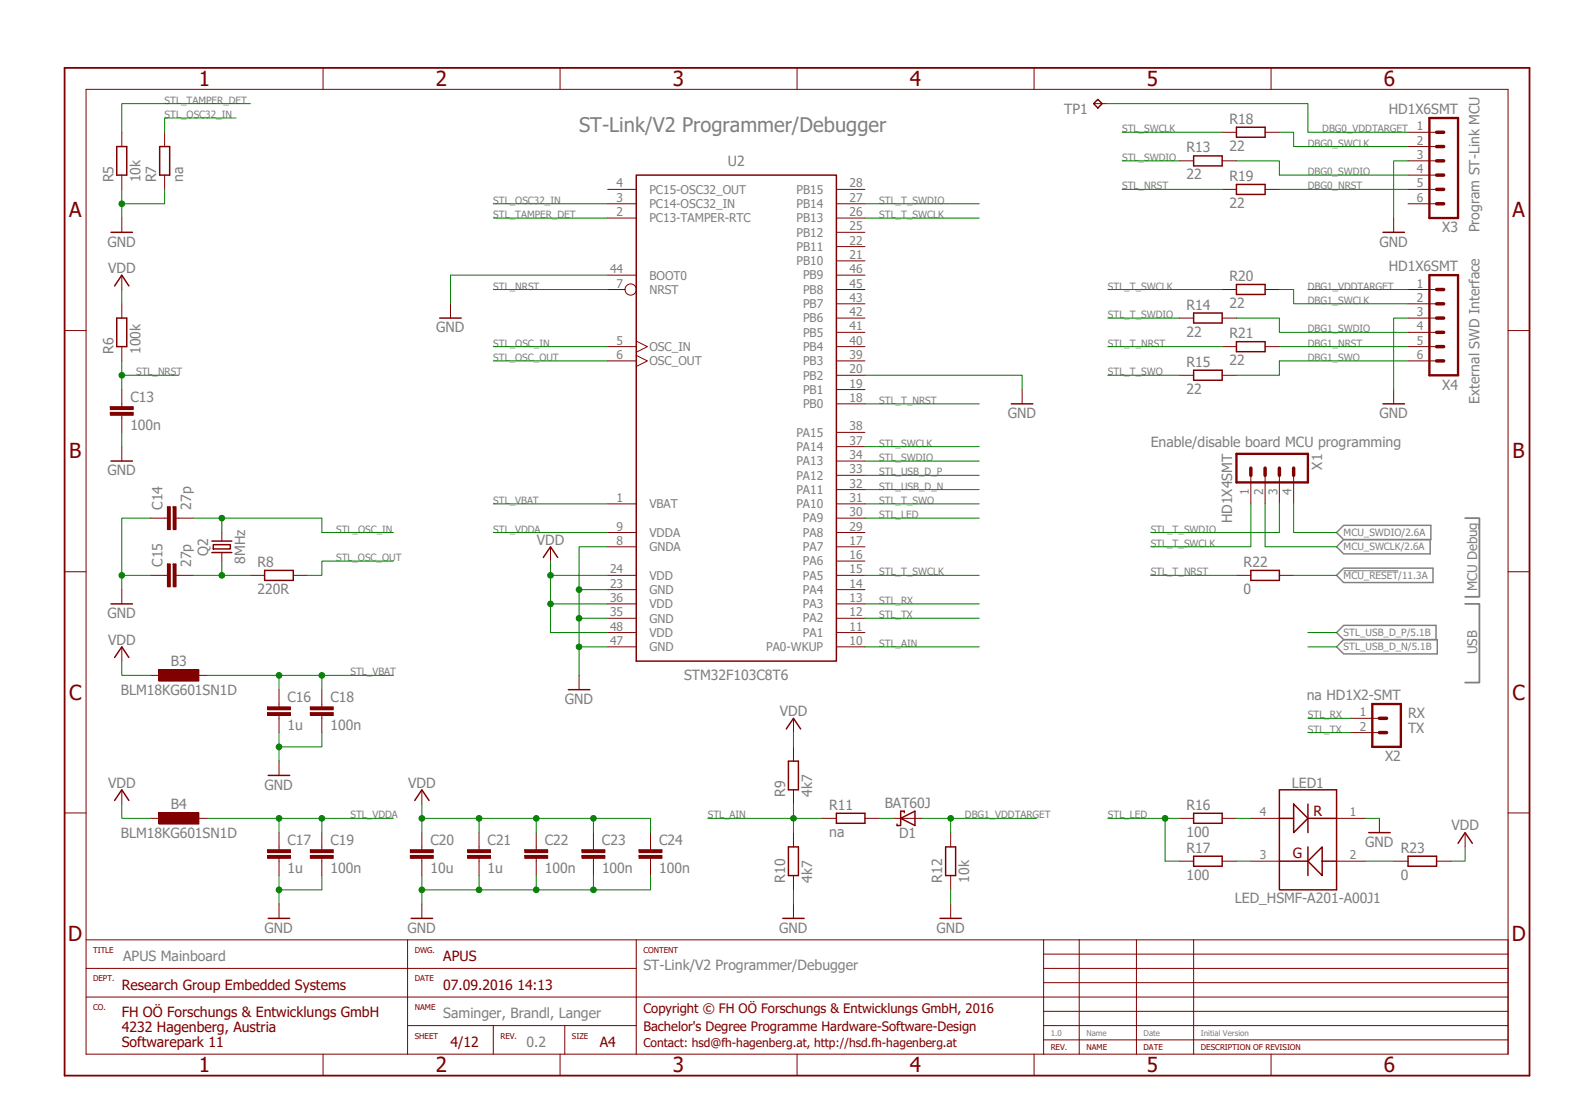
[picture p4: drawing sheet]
<svg xmlns="http://www.w3.org/2000/svg" width="297mm" height="210mm" viewBox="0 0 297 210" stroke-linecap="round" stroke-linejoin="round" font-family="sans-serif">
<path d="M11.6 12.5l276.8 190.6M288.4 12.5l-276.8 190.6" fill="none" stroke="#fff" stroke-width=".19"/>
<path d="M276 97.6h2.7v14.8h-2.7M276 113.7h2.7v14.8h-2.7" fill="none" stroke="#808080" stroke-width=".34"/>
<path d="M253.1 98.9h16.4v2.7h-16.4l-1.3-1.3zM253.1 101.6h16.3v2.7h-16.3l-1.3-1.3zM253.1 107h16.8v2.7h-16.8l-1.3-1.3zM253.1 117.8h17.4v2.7h-17.4l-1.3-1.4zM253.1 120.5h17.6v2.6h-17.6l-1.3-1.3z" fill="none" stroke="#808080" stroke-width=".28"/>
<path d="M253.1 107.5h10.3" fill="none" stroke="#808080" stroke-width=".19"/>
<path d="M20.9 113.7h4.1M49.8 107.4h5.4v1.9h-5.4z" fill="none" stroke="#800000" stroke-width=".28"/>
<path d="M22.9 111v2.7M47.2 108.4h2.6M55.2 108.4h2.7M52.6 159.5v.5M52.6 161.6v.6" fill="none" stroke="#800000" stroke-width=".19"/>
<path d="M50.4 161.1h4.3v.5h-4.3z" fill="#800000"/>
<path d="M50.4 161.1h4.3v.5h-4.3zM50.4 161.1h.1" fill="none" stroke="#800000" stroke-width=".19"/>
<path d="M50.4 160h4.3v.6h-4.3z" fill="#800000"/>
<path d="M52.6 156.8v2.7M60.6 159.5v.5M50.4 160h4.3v.6h-4.3zM50.4 160h.1M52.6 162.2v2.7M60.6 161.6v.6" fill="none" stroke="#800000" stroke-width=".19"/>
<path d="M58.5 161.1h4.3v.5h-4.3z" fill="#800000"/>
<path d="M58.5 161.1h4.3v.5h-4.3zM58.5 161.1h.1" fill="none" stroke="#800000" stroke-width=".19"/>
<path d="M58.5 160h4.3v.6h-4.3z" fill="#800000"/>
<path d="M52.6 132.6v.5M52.6 134.7v.6M60.6 156.8v2.7M52.6 170.3v2.7M58.5 160h4.3v.6h-4.3zM58.5 160h.1M60.6 162.2v2.7" fill="none" stroke="#800000" stroke-width=".19"/>
<path d="M50.5 173h4.1" fill="none" stroke="#800000" stroke-width=".28"/>
<path d="M50.4 134.2h4.3v.5h-4.3z" fill="#800000"/>
<path d="M50.4 134.2h4.3v.5h-4.3zM50.4 134.2h.1" fill="none" stroke="#800000" stroke-width=".19"/>
<path d="M50.4 133.1h4.3v.6h-4.3z" fill="#800000"/>
<path d="M50.4 133.1h4.3v.6h-4.3zM50.4 133.1h.1M52.6 129.9v2.7M52.6 135.3v2.7M60.6 132.6v.5M60.6 134.7v.6" fill="none" stroke="#800000" stroke-width=".19"/>
<path d="M58.5 134.2h4.3v.5h-4.3z" fill="#800000"/>
<path d="M58.5 134.2h4.3v.5h-4.3zM58.5 134.2h.1" fill="none" stroke="#800000" stroke-width=".19"/>
<path d="M58.5 133.1h4.3v.6h-4.3z" fill="#800000"/>
<path d="M22.9 121.8v2.7M58.5 133.1h4.3v.6h-4.3zM58.5 133.1h.1M60.6 129.9v2.7M60.6 135.3v2.7M22.9 148.7v2.7M52.6 143.3v2.7M79.5 148.7v2.7M79.5 159.5v.5M79.5 161.6v.6M79.5 170.3v2.7" fill="none" stroke="#800000" stroke-width=".19"/>
<path d="M21.6 123.8l1.3-2 1.4 2M21.6 150.7l1.3-2 1.4 2M50.5 146h4.1M78.1 150.7l1.4-2 1.3 2M77.4 173h4.1" fill="none" stroke="#800000" stroke-width=".28"/>
<path d="M77.3 161.1h4.3v.5h-4.3z" fill="#800000"/>
<path d="M77.3 161.1h4.3v.5h-4.3zM77.3 161.1h.1" fill="none" stroke="#800000" stroke-width=".19"/>
<path d="M77.3 160h4.3v.6h-4.3z" fill="#800000"/>
<path d="M79.5 156.8v2.7M90.2 159.5v.5M77.3 160h4.3v.6h-4.3zM77.3 160h.1M79.5 162.2v2.7M90.2 161.6v.6" fill="none" stroke="#800000" stroke-width=".19"/>
<path d="M88.1 161.1h4.3v.5h-4.3z" fill="#800000"/>
<path d="M88.1 161.1h4.3v.5h-4.3zM88.1 161.1h.1" fill="none" stroke="#800000" stroke-width=".19"/>
<path d="M88.1 160h4.3v.6h-4.3z" fill="#800000"/>
<path d="M90.2 156.8v2.7M101 159.5v.5M88.1 160h4.3v.6h-4.3zM88.1 160h.1M90.2 162.2v2.7M101 161.6v.6" fill="none" stroke="#800000" stroke-width=".19"/>
<path d="M98.8 161.1h4.4v.5h-4.4z" fill="#800000"/>
<path d="M98.8 161.1h4.4v.5h-4.4zM98.8 161.1h.1" fill="none" stroke="#800000" stroke-width=".19"/>
<path d="M98.8 160h4.4v.6h-4.4z" fill="#800000"/>
<path d="M101 156.8v2.7M111.8 159.5v.5M98.8 160h4.4v.6h-4.4zM98.8 160h.1M101 162.2v2.7M111.8 161.6v.6" fill="none" stroke="#800000" stroke-width=".19"/>
<path d="M109.6 161.1h4.3v.5h-4.3z" fill="#800000"/>
<path d="M109.6 161.1h4.3v.5h-4.3zM109.6 161.1h.1" fill="none" stroke="#800000" stroke-width=".19"/>
<path d="M109.6 160h4.3v.6h-4.3z" fill="#800000"/>
<path d="M111.8 156.8v2.7M122.5 159.5v.5M109.6 160h4.3v.6h-4.3zM109.6 160h.1M111.8 162.2v2.7M122.5 161.6v.6" fill="none" stroke="#800000" stroke-width=".19"/>
<path d="M120.4 161.1h4.3v.5h-4.3z" fill="#800000"/>
<path d="M120.4 161.1h4.3v.5h-4.3zM120.4 161.1h.1" fill="none" stroke="#800000" stroke-width=".19"/>
<path d="M120.4 160h4.3v.6h-4.3z" fill="#800000"/>
<g fill="none" stroke="#800000" stroke-width=".19">
<path d="M22.9 24.9v2.7M22.9 33v2.7M31 24.9v2.7M31 33v2.7M22.9 41.1v2.7M22.9 51.8v2.7M22.9 57.2v2.7M22.9 65.3v2.7M22.9 84.1v2.7M31 108.4h.6M33.2 108.4h.5M103.7 103v2.7"/>
<path d="M109.1 127.2v2.7M122.5 156.8v2.7M120.4 160h4.3v.6h-4.3zM120.4 160h.1M122.5 162.2v2.7"/>
</g>
<path d="M22 27.6h1.9v5.4h-1.9zM30.1 27.6h1.9v5.4h-1.9zM20.9 43.8h4.1M21.6 53.8l1.3-2 1.4 2M22 59.9h1.9v5.4h-1.9zM20.9 86.8h4.1M102.3 105l1.4-2 1.3 2M107.1 129.9h4" fill="none" stroke="#800000" stroke-width=".28"/>
<path d="M32.6 106.2h.6v4.3h-.6z" fill="#800000"/>
<path d="M32.6 106.2h.6v4.3h-.6zM32.6 106.2h.1" fill="none" stroke="#800000" stroke-width=".19"/>
<path d="M31.5 106.2h.6v4.3h-.6z" fill="#800000"/>
<path d="M31 97.6h.6M33.2 97.6h.5M28.3 108.4h2.7M31.5 106.2h.6v4.3h-.6zM31.5 106.2h.1M33.7 108.4h2.7" fill="none" stroke="#800000" stroke-width=".19"/>
<path d="M32.6 95.4h.6v4.3h-.6z" fill="#800000"/>
<path d="M32.6 95.4h.6v4.3h-.6zM32.6 95.4h.1" fill="none" stroke="#800000" stroke-width=".19"/>
<path d="M31.5 95.4h.6v4.3h-.6z" fill="#800000"/>
<path d="M22.9 76.1v.5M22.9 78.2v.5M28.3 97.6h2.7M31.5 95.4h.6v4.3h-.6zM31.5 95.4h.1M33.7 97.6h2.7" fill="none" stroke="#800000" stroke-width=".19"/>
<path d="M20.8 77.7h4.3v.5h-4.3z" fill="#800000"/>
<path d="M20.8 77.7h4.3v.5h-4.3zM20.8 77.7h.1" fill="none" stroke="#800000" stroke-width=".19"/>
<path d="M20.8 76.6h4.3v.5h-4.3z" fill="#800000"/>
<g fill="none" stroke="#800000" stroke-width=".19">
<path d="M206 19.5h2.7M222.1 30.3h2.7M230.2 30.3h2.7M230.2 24.9h2.7M230.2 35.7h2.7M238.3 24.9h2.7M238.3 35.7h2.7M265.2 24.9h5.4M265.2 27.6h5.4M265.2 30.3h5.4M265.2 33h5.4M265.2 35.7h5.4"/>
<path d="M265.2 38.4h5.4M222.1 59.9h2.7M230.2 59.9h2.7M230.2 54.5h2.7M238.3 54.5h2.7M262.5 41.1v2.7M265.2 54.5h5.4M265.2 57.2h5.4M265.2 59.9h5.4M20.8 76.6h4.3v.5h-4.3zM20.8 76.6h.1M22.9 73.4v2.7"/>
<path d="M22.9 78.7v2.7M222.1 70.7h2.7M230.2 70.7h2.7M230.2 65.3h2.7M238.3 65.3h2.7M262.5 73.4v2.7M265.2 62.6h5.4M265.2 65.3h5.4M265.2 68h5.4M235.6 89.5v5.4M238.3 89.5v5.4M241 89.5v5.4"/>
<path d="M243.7 89.5v5.4M41.8 100.3v1.6M41.8 104.1v1.6M232.9 108.4h2.7M241 108.4h2.7M149.5 135.3v2.7M254.4 135.3h5.4M254.4 138h5.4M149.5 140.7v2.6M149.5 148.7v2.7M149.5 156.8v2.7M154.8 154.1h2.7"/>
<path d="M162.9 154.1h2.7M168.3 154.1h5.4M179.1 156.8v2.7M222.1 154.1h2.7M230.2 154.1h2.7M259.8 154.1v2.7M276 156.8v2.7M149.5 164.9v2.7M149.5 170.3v2.7M179.1 164.9v2.7M179.1 170.3v2.7M222.1 162.2h2.7"/>
<path d="M230.2 162.2h2.7M262.5 162.2h2.7M270.6 162.2h2.7"/>
</g>
<g fill="none" stroke="#800000" stroke-width=".28">
<path d="M206 19.5l.8-.8 .8 .8-.8 .8zM224.8 29.4h5.4v1.8h-5.4zM232.9 24h5.4v1.8h-5.4zM232.9 34.7h5.4v1.9h-5.4zM224.8 58.9h5.4v1.9h-5.4zM232.9 53.6h5.4v1.9h-5.4zM260.5 43.8h4M224.8 69.7h5.4v1.9h-5.4zM232.9 64.3h5.4v1.9h-5.4zM260.5 76.1h4M39.9 101.9h3.8M39.9 104.1h3.8"/>
<path d="M40.2 102.6h3.2v.8h-3.2zM235.6 107.4h5.4v1.9h-5.4zM148.1 137.3l1.4-2 1.3 2M148.5 143.3h1.9v5.4h-1.9zM148.5 159.5h1.9v5.4h-1.9zM157.5 153.2h5.4v1.8h-5.4zM169.6 154.1l2.7-1.3v2.7zM170.3 153v-.2h-.7v2.7h-.6v-.3M178.1 159.5h1.9v5.4h-1.9zM224.8 153.2h5.4v1.8h-5.4zM257.8 156.8h4M274.6 158.8l1.4-2 1.3 2"/>
<path d="M147.4 173h4.1M177.1 173h4M224.8 161.2h5.4v1.9h-5.4zM265.2 161.2h5.4v1.9h-5.4z"/>
</g>
<path d="M269.2 22.2h5.4v18.9h-5.4zM269.2 51.8h5.4v18.9h-5.4zM232.9 85.5h13.5v5.3h-13.5zM258.5 132.6h5.4v8.1h-5.4z" fill="none" stroke="#800000" stroke-width=".44"/>
<g fill="none" stroke="#800000" stroke-width=".66">
<path d="M270.6 30.3h1.3M270.6 27.6h1.3M270.6 24.9h1.3M270.6 33h1.3M270.6 35.7h1.3M270.6 38.4h1.3M270.6 59.9h1.3M270.6 57.2h1.3M270.6 54.5h1.3M270.6 62.6h1.3M270.6 65.3h1.3M270.6 68h1.3"/>
<path d="M235.6 88.2v1.3M238.3 88.2v1.3M241 88.2v1.3M243.7 88.2v1.3M259.8 138h1.4M259.8 135.3h1.4"/>
</g>
<path d="M29.9 126.1h7.6v2.2h-7.6z" fill="#800000"/>
<path d="M28.3 127.2h2.7M29.9 126.1h7.6v2.2h-7.6zM29.9 126.1h.1M36.4 127.2h2.7" fill="none" stroke="#800000" stroke-width=".19"/>
<path d="M29.9 153h7.6v2.2h-7.6z" fill="#800000"/>
<g fill="none" stroke="#800000" stroke-width=".19">
<path d="M16.2 16.8h267.9v181.7h-267.9zM60.9 12.8v4M105.5 12.8v4M150.1 12.8v4M194.8 12.8v4M239.4 12.8v4M114.5 38.4h5.3M114.5 35.7h5.3M157.5 38.4h5.4M157.5 35.7h5.4M84.9 57.2v2.7M114.5 51.8h5.3"/>
<path d="M114.5 54.5h3.2M114.5 41.1h5.3M157.5 51.8h5.4M157.5 54.5h5.4M157.5 59.9h5.4M157.5 57.2h5.4M157.5 49.1h5.4M157.5 46.4h5.4M157.5 43.8h5.4M157.5 41.1h5.4M12.2 62.3h4M114.5 65.3h5.3"/>
<path d="M114.5 68h5.3M119.8 64.2l2.1 1.1-2.1 1M119.8 66.9l2.1 1.1-2.1 1M157.5 76.1h5.4M157.5 65.3h5.4M157.5 68h5.4M157.5 73.4h5.4M157.5 70.7h5.4M157.5 62.6h5.4M192.5 73.4v2.7M284.1 62.3h4M114.5 94.9h5.3"/>
<path d="M157.5 97.6h5.4M157.5 94.9h5.4M157.5 86.8h5.4M157.5 84.1h5.4M157.5 81.4h5.4M157.5 92.2h5.4M157.5 89.5h5.4M12.2 107.7h4M114.5 119.1h5.3M114.5 116.4h5.3M114.5 113.7h5.3M114.5 111h5.3"/>
<path d="M114.5 108.4h5.3M114.5 103h5.3M114.5 100.3h5.3M157.5 119.1h5.4M157.5 116.4h5.4M157.5 113.7h5.4M157.5 111h5.4M157.5 108.4h5.4M157.5 105.7h5.4M157.5 103h5.4M157.5 100.3h5.4M284.1 107.7h4"/>
<path d="M114.5 121.8h5.3M157.5 121.8h5.4M12.2 153.1h4M28.3 154.1h2.7M29.9 153h7.6v2.2h-7.6zM29.9 153h.1M36.4 154.1h2.7M235.6 154.1h5.4M251.8 154.1h5.3M284.1 153.1h4M16.2 177h180.4M76.8 177v21.5"/>
<path d="M119.8 177v21.5M196.6 179.7h87.5M203.3 177h80.8v21.5M203.3 177v21.5M203.3 177h-6.7v21.5M214.1 177v21.5M224.8 177v21.5M235.6 162.2h5.4M251.8 162.2h5.3M16.2 182.4h103.6M16.2 187.8h267.9M60.9 198.5v4.1"/>
<path d="M76.8 193.1h16.1M92.9 193.1h26.9M92.9 193.1v5.4M105.5 198.5v4.1M106.4 193.1v5.4M150.1 198.5v4.1M194.8 198.5v4.1M196.6 182.4h87.5M196.6 193.1h87.5M196.6 195.8h87.5M196.6 190.5h87.5M196.6 185.1h87.5"/>
<path d="M239.4 198.5v4.1"/>
<circle cx="118.8" cy="54.5" r="1.06"/>
</g>
<path d="M119.8 33h37.7v91.5h-37.7zM82.8 59.9h4.1M190.5 76.1h4M241 148.7h10.8v18.9h-10.8zM241 154.1h2.7M243.7 151.4l2.7 2.7-2.7 2.7zM246.4 151.4v5.4M246.4 159.5v5.4M246.4 154.1h5.4M241 162.2h5.4M246.4 162.2l2.6-2.7v5.4zM249 162.2h2.8" fill="none" stroke="#800000" stroke-width=".28"/>
<path d="M12.2 12.8h275.9v189.8h-275.9z" fill="none" stroke="#800000" stroke-width=".34"/>
<path d="M28.3 97.6h-5.4v10.8h5.4M22.9 108.4v2.6" fill="none" stroke="#008000" stroke-width=".19"/>
<circle cx="22.9" cy="108.4" r=".53" fill="#008000"/>
<g fill="none" stroke="#008000" stroke-width=".19">
<path d="M52.6 164.9v5.4M60.6 164.9v2.7h-8"/>
<circle cx="22.9" cy="108.4" r=".53"/>
</g>
<circle cx="52.6" cy="167.6" r=".53" fill="#008000"/>
<g fill="none" stroke="#008000" stroke-width=".19">
<path d="M52.6 138v2.7h8v-2.7M52.6 140.7v2.6"/>
<circle cx="52.6" cy="167.6" r=".53"/>
</g>
<circle cx="52.6" cy="140.7" r=".53" fill="#008000"/>
<g fill="none" stroke="#008000" stroke-width=".19">
<path d="M79.5 164.9v5.4M90.2 164.9v2.7h-10.7M101 164.9v2.7h-10.8M111.8 164.9v2.7h-10.8M122.5 164.9v2.7h-10.7"/>
<circle cx="52.6" cy="140.7" r=".53"/>
</g>
<circle cx="79.5" cy="167.6" r=".53" fill="#008000"/>
<circle cx="79.5" cy="167.6" r=".53" fill="none" stroke="#008000" stroke-width=".19"/>
<circle cx="90.2" cy="167.6" r=".53" fill="#008000"/>
<circle cx="90.2" cy="167.6" r=".53" fill="none" stroke="#008000" stroke-width=".19"/>
<circle cx="101" cy="167.6" r=".53" fill="#008000"/>
<circle cx="101" cy="167.6" r=".53" fill="none" stroke="#008000" stroke-width=".19"/>
<circle cx="111.8" cy="167.6" r=".53" fill="#008000"/>
<g fill="none" stroke="#008000" stroke-width=".19">
<path d="M114.5 116.4h-5.4v5.4M114.5 111h-5.4v5.4M114.5 103h-5.4v8M114.5 121.8h-5.4v5.4"/>
<circle cx="111.8" cy="167.6" r=".53"/>
</g>
<circle cx="109.1" cy="111" r=".53" fill="#008000"/>
<circle cx="109.1" cy="111" r=".53" fill="none" stroke="#008000" stroke-width=".19"/>
<circle cx="109.1" cy="116.4" r=".53" fill="#008000"/>
<circle cx="109.1" cy="116.4" r=".53" fill="none" stroke="#008000" stroke-width=".19"/>
<circle cx="109.1" cy="121.8" r=".53" fill="#008000"/>
<g fill="none" stroke="#008000" stroke-width=".19">
<path d="M22.9 35.7v5.4M31 35.7v2.7h-8.1"/>
<circle cx="109.1" cy="121.8" r=".53"/>
</g>
<circle cx="22.9" cy="38.4" r=".53" fill="#008000"/>
<g fill="none" stroke="#008000" stroke-width=".19">
<path d="M265.2 30.3h-2.7v10.8M114.5 51.8h-29.6v5.4M265.2 59.9h-2.7v13.5M162.9 70.7h29.6v2.7M22.9 81.4v2.7M36.4 108.4h5.4M41.8 105.7v2.7h5.4M257.1 154.1h2.7M149.5 167.6v2.7M179.1 167.6v2.7"/>
<circle cx="22.9" cy="38.4" r=".53"/>
</g>
<circle cx="41.8" cy="108.4" r=".53" fill="#008000"/>
<g fill="none" stroke="#008000" stroke-width=".19">
<path d="M22.9 124.5v2.7h5.4M79.5 151.4v5.4M79.5 154.1h10.7M90.2 156.8v-2.7h10.8v2.7M101 154.1h10.8v2.7M111.8 154.1h10.7v2.7"/>
<circle cx="41.8" cy="108.4" r=".53"/>
</g>
<circle cx="79.5" cy="154.1" r=".53" fill="#008000"/>
<circle cx="79.5" cy="154.1" r=".53" fill="none" stroke="#008000" stroke-width=".19"/>
<circle cx="111.8" cy="154.1" r=".53" fill="#008000"/>
<circle cx="111.8" cy="154.1" r=".53" fill="none" stroke="#008000" stroke-width=".19"/>
<circle cx="101" cy="154.1" r=".53" fill="#008000"/>
<circle cx="101" cy="154.1" r=".53" fill="none" stroke="#008000" stroke-width=".19"/>
<circle cx="90.2" cy="154.1" r=".53" fill="#008000"/>
<g fill="none" stroke="#008000" stroke-width=".19">
<path d="M103.7 105.7v13.4h10.8M103.7 108.4h10.8M103.7 113.7h10.8"/>
<circle cx="90.2" cy="154.1" r=".53"/>
</g>
<circle cx="103.7" cy="108.4" r=".53" fill="#008000"/>
<circle cx="103.7" cy="108.4" r=".53" fill="none" stroke="#008000" stroke-width=".19"/>
<circle cx="103.7" cy="113.7" r=".53" fill="#008000"/>
<g fill="none" stroke="#008000" stroke-width=".19">
<path d="M22.9 54.5v2.7M36.4 97.6h24.2v2.7M41.8 97.6v2.7M149.5 138v2.7M22.9 151.4v2.7h5.4M276 159.5v2.7h-2.7"/>
<circle cx="103.7" cy="113.7" r=".53"/>
</g>
<circle cx="41.8" cy="97.6" r=".53" fill="#008000"/>
<g fill="none" stroke="#008000" stroke-width=".19">
<path d="M92.9 65.3h21.6M92.9 68h21.6M60.6 100.3h13.5M74.1 105.7h-13.5v2.7h-2.7M39.1 127.2h13.5v2.7M52.6 127.2h8v2.7M60.6 127.2h13.5"/>
<circle cx="41.8" cy="97.6" r=".53"/>
</g>
<circle cx="52.6" cy="127.2" r=".53" fill="#008000"/>
<circle cx="52.6" cy="127.2" r=".53" fill="none" stroke="#008000" stroke-width=".19"/>
<circle cx="60.6" cy="127.2" r=".53" fill="#008000"/>
<g fill="none" stroke="#008000" stroke-width=".19">
<path d="M92.9 94.9h21.6M60.6 154.1v2.7"/>
<circle cx="60.6" cy="127.2" r=".53"/>
</g>
<circle cx="60.6" cy="154.1" r=".53" fill="#008000"/>
<g fill="none" stroke="#008000" stroke-width=".19">
<path d="M39.1 154.1h21.5M52.6 154.1v2.7"/>
<circle cx="60.6" cy="154.1" r=".53"/>
</g>
<circle cx="52.6" cy="154.1" r=".53" fill="#008000"/>
<g fill="none" stroke="#008000" stroke-width=".19">
<path d="M92.9 54.5h21.6M22.9 68v5.4M22.9 70.7h10.8M92.9 100.3h21.6M60.6 154.1h13.5"/>
<circle cx="52.6" cy="154.1" r=".53"/>
</g>
<circle cx="22.9" cy="70.7" r=".53" fill="#008000"/>
<g fill="none" stroke="#008000" stroke-width=".19">
<path d="M47.2 19.5h-24.3v5.4M44.5 22.2h-13.5v2.7M92.9 38.4h21.6M211.4 35.7h18.8M92.9 41.1h21.6M162.9 121.8h21.5M133.3 154.1h16.2M149.5 151.4v5.4M165.6 154.1h2.7"/>
<circle cx="22.9" cy="70.7" r=".53"/>
</g>
<circle cx="149.5" cy="154.1" r=".53" fill="#008000"/>
<g fill="none" stroke="#008000" stroke-width=".19">
<path d="M149.5 154.1h5.3M173.7 154.1h21.5M179.1 154.1v2.7"/>
<circle cx="149.5" cy="154.1" r=".53"/>
</g>
<circle cx="179.1" cy="154.1" r=".53" fill="#008000"/>
<g fill="none" stroke="#008000" stroke-width=".19">
<path d="M208.7 19.5h37.7v5.4h18.8M162.9 38.4h21.5M211.4 24.9h18.8M211.4 30.3h10.7M232.9 30.3h8.1v2.7h24.2M241 24.9h2.7v2.7h21.5M241 35.7h24.2M162.9 41.1h21.5M208.7 54.5h21.5M208.7 59.9h13.4M232.9 59.9h8.1v2.7h24.2M241 54.5h2.7v2.7h21.5"/>
<path d="M246.4 54.5h18.8M162.9 76.1h21.5M208.7 65.3h21.5M208.7 70.7h13.4M241 65.3h24.2M265.2 68h-24.2v2.7h-8.1M162.9 97.6h21.5M162.9 84.1h21.5M162.9 86.8h21.5M162.9 94.9h21.5M235.6 94.9v8.1h-18.9M238.3 94.9v8.1h13.5"/>
<path d="M241 94.9v5.4h-24.3M243.7 94.9v5.4h8.1M162.9 113.7h21.5M162.9 108.4h21.5M162.9 116.4h21.5M216.7 108.4h16.2M246.4 138h8M246.4 135.3h8M208.7 154.1h10.8M222.1 154.1h-2.6v8.1h2.6"/>
<circle cx="179.1" cy="154.1" r=".53"/>
</g>
<circle cx="219.5" cy="154.1" r=".53" fill="#008000"/>
<g fill="none" stroke="#008000" stroke-width=".19">
<path d="M162.9 89.5h21.5M162.9 92.2h21.5M243.7 108.4h8.1M246.4 119.1h5.4M246.4 121.8h5.4M232.9 154.1h2.7M232.9 162.2h2.7M257.1 162.2h5.4"/>
<circle cx="219.5" cy="154.1" r=".53"/>
</g>
<g font-size="3.9" fill="#800000">
<text x="37.5" y="16.2">1</text>
<text x="82.1" y="16.2">2</text>
<text x="126.7" y="16.2">3</text>
<text x="171.4" y="16.2">4</text>
<text x="216" y="16.2">5</text>
<text x="260.7" y="16.2">6</text>
<text x="13" y="40.9">A</text>
<text x="284.9" y="40.9">A</text>
<text x="13" y="86.3">B</text>
<text x="284.9" y="86.3">B</text>
<text x="13" y="131.8">C</text>
<text x="284.9" y="131.8">C</text>
<text x="12.9" y="177.2">D</text>
<text x="284.8" y="177.2">D</text>
<text x="37.5" y="201.9">1</text>
<text x="82.1" y="201.9">2</text>
<text x="126.7" y="201.9">3</text>
<text x="171.4" y="201.9">4</text>
<text x="216" y="201.9">5</text>
<text x="260.7" y="201.9">6</text>
</g>
<text font-size="3.8" fill="#808080" x="109.1" y="24.9">ST-Link/V2 Programmer/Debugger</text>
<g font-size="2.6" fill="#808080">
<text x="200.5" y="21.4">TP1</text>
<text x="231.6" y="23.3">R18</text>
<text x="261.6" y="21.4">HD1X6SMT</text>
<text x="223.5" y="28.7">R13</text>
<text x="231.6" y="28.4">22</text>
<text x="21.4" y="34.3" transform="rotate(-90 21.4 34.3)">R5</text>
<text x="26.4" y="34.3" transform="rotate(-90 26.4 34.3)">10k</text>
<text x="29.4" y="34.3" transform="rotate(-90 29.4 34.3)">R7</text>
<text x="34.5" y="34.3" transform="rotate(-90 34.5 34.3)">na</text>
<text x="137.1" y="31.2">U2</text>
<text x="223.5" y="33.8">22</text>
<text x="231.6" y="34.1">R19</text>
<text x="231.6" y="39.2">22</text>
<text x="20.3" y="46.4">GND</text>
<text x="259.8" y="46.4">GND</text>
<text x="271.6" y="43.8">X3</text>
<text x="278.7" y="43.8" transform="rotate(-90 278.7 43.8)">Program ST-Link MCU</text>
<text x="20.4" y="51.4">VDD</text>
<text x="231.6" y="52.9">R20</text>
<text x="261.6" y="51">HD1X6SMT</text>
<text x="223.5" y="58.3">R14</text>
<text x="231.6" y="58">22</text>
<text x="82.2" y="62.6">GND</text>
<text x="223.5" y="63.4">22</text>
<text x="231.6" y="63.7">R21</text>
<text x="21.4" y="66.6" transform="rotate(-90 21.4 66.6)">R6</text>
<text x="26.4" y="66.6" transform="rotate(-90 26.4 66.6)">100k</text>
<text x="223.5" y="69.1">R15</text>
<text x="231.6" y="68.8">22</text>
<text x="24.5" y="75.6">C13</text>
<text x="223.5" y="74.2">22</text>
<text x="271.6" y="73.4">X4</text>
<text x="278.7" y="76.1" transform="rotate(-90 278.7 76.1)">External SWD Interface</text>
<text x="24.5" y="81">100n</text>
<text x="189.8" y="78.7">GND</text>
<text x="259.8" y="78.7">GND</text>
<text x="20.3" y="89.5">GND</text>
<text x="216.7" y="84.1">Enable/disable board MCU programming</text>
<text x="249" y="88.5" transform="rotate(-90 249 88.5)">X1</text>
<text x="30.6" y="96" transform="rotate(-90 30.6 96)">C14</text>
<text x="36" y="96" transform="rotate(-90 36 96)">27p</text>
<text x="232.1" y="98.5" transform="rotate(-90 232.1 98.5)">HD1X4SMT</text>
<text x="30.6" y="106.7" transform="rotate(-90 30.6 106.7)">C15</text>
<text x="36" y="106.7" transform="rotate(-90 36 106.7)">27p</text>
<text x="39.2" y="104.6" transform="rotate(-90 39.2 104.6)">Q2</text>
<text x="46.2" y="106.2" transform="rotate(-90 46.2 106.2)">8MHz</text>
<text x="48.5" y="106.8">R8</text>
<text x="101.1" y="102.6">VDD</text>
<text x="234.2" y="106.8">R22</text>
<text x="48.5" y="111.8">220R</text>
<text x="234.2" y="111.8">0</text>
<text x="20.3" y="116.4">GND</text>
<text x="20.4" y="121.4">VDD</text>
<text x="32.2" y="125.5">B3</text>
<text x="22.8" y="130.8">BLM18KG601SN1D</text>
<text x="128.9" y="128.1">STM32F103C8T6</text>
<text x="246.1" y="131.8">na HD1X2-SMT</text>
<text x="54.2" y="132.2">C16</text>
<text x="54.2" y="137.6">1u</text>
<text x="62.2" y="132.2">C18</text>
<text x="62.2" y="137.6">100n</text>
<text x="106.4" y="132.6">GND</text>
<text x="146.9" y="134.9">VDD</text>
<text x="265.2" y="135.3">RX</text>
<text x="265.2" y="138">TX</text>
<text x="260.9" y="143.3">X2</text>
<text x="20.4" y="148.3">VDD</text>
<text x="49.8" y="148.7">GND</text>
<text x="76.9" y="148.3">VDD</text>
<text x="243.3" y="148.3">LED1</text>
<text x="32.2" y="152.4">B4</text>
<text x="147.9" y="150.1" transform="rotate(-90 147.9 150.1)">R9</text>
<text x="152.9" y="150.1" transform="rotate(-90 152.9 150.1)">4k7</text>
<text x="156.2" y="152.5">R11</text>
<text x="166.6" y="152.2">BAT60J</text>
<text x="223.5" y="152.5">R16</text>
<text x="22.8" y="157.7">BLM18KG601SN1D</text>
<text x="54.2" y="159.1">C17</text>
<text x="62.2" y="159.1">C19</text>
<text x="81.1" y="159.1">C20</text>
<text x="91.8" y="159.1">C21</text>
<text x="102.6" y="159.1">C22</text>
<text x="113.4" y="159.1">C23</text>
<text x="124.2" y="159.1">C24</text>
<text x="156.2" y="157.6">na</text>
<text x="169.4" y="157.9">D1</text>
<text x="223.5" y="157.6">100</text>
<text x="223.5" y="160.6">R17</text>
<text x="257.1" y="159.5">GND</text>
<text x="263.9" y="160.6">R23</text>
<text x="273.4" y="156.4">VDD</text>
<text x="54.2" y="164.5">1u</text>
<text x="62.2" y="164.5">100n</text>
<text x="81.1" y="164.5">10u</text>
<text x="91.8" y="164.5">1u</text>
<text x="102.6" y="164.5">100n</text>
<text x="113.4" y="164.5">100n</text>
<text x="124.2" y="164.5">100n</text>
<text x="147.9" y="166.2" transform="rotate(-90 147.9 166.2)">R10</text>
<text x="152.9" y="166.2" transform="rotate(-90 152.9 166.2)">4k7</text>
<text x="177.5" y="166.2" transform="rotate(-90 177.5 166.2)">R12</text>
<text x="182.6" y="166.2" transform="rotate(-90 182.6 166.2)">10k</text>
<text x="223.5" y="165.7">100</text>
<text x="263.9" y="165.7">0</text>
<text x="232.6" y="170.1">LED_HSMF-A201-A00J1</text>
<text x="49.8" y="175.6">GND</text>
<text x="76.8" y="175.6">GND</text>
<text x="146.8" y="175.6">GND</text>
<text x="176.4" y="175.6">GND</text>
<text x="23.2" y="181">APUS Mainboard</text>
<text x="121.2" y="182.6">ST-Link/V2 Programmer/Debugger</text>
<text x="83.5" y="191.8">Saminger, Brandl, Langer</text>
<text x="99.2" y="197.2">0.2</text>
</g>
<g font-size="2.6" fill="#800000">
<text x="247.4" y="153.6">R</text>
<text x="243.5" y="161.6">G</text>
<text x="83.5" y="181">APUS</text>
<text x="22.9" y="191.5">FH OÖ Forschungs &amp; Entwicklungs GmbH</text>
<text x="22.9" y="186.4">Research Group Embedded Systems</text>
<text x="83.5" y="186.4">07.09.2016 14:13</text>
<text x="22.9" y="194.4">4232 Hagenberg, Austria</text>
<text x="22.9" y="197.2">Softwarepark 11</text>
<text x="84.9" y="197.2">4/12</text>
<text x="113" y="197.2">A4</text>
</g>
<g font-size="2.5" fill="#808080">
<text x="278.2" y="111.4" transform="rotate(-90 278.2 111.4)">MCU Debug</text>
<text x="278.2" y="123.3" transform="rotate(-90 278.2 123.3)">USB</text>
</g>
<g font-size="2.5" fill="#800000">
<text x="121.2" y="190.9">Copyright © FH OÖ Forschungs &amp; Entwicklungs GmbH, 2016</text>
<text x="121.2" y="194.1">Bachelor's Degree Programme Hardware-Software-Design</text>
</g>
<g font-size="2.3" fill="#808080">
<text x="266.9" y="24.5">1</text>
<text x="266.9" y="27.2">2</text>
<text x="266.9" y="29.9">3</text>
<text x="116.1" y="35.3">4</text>
<text x="160" y="35.3">28</text>
<text x="266.9" y="32.6">4</text>
<text x="266.9" y="35.3">5</text>
<text x="116.1" y="40.7">2</text>
<text x="116.1" y="38">3</text>
<text x="122.3" y="41.9">PC13-TAMPER-RTC</text>
<text x="122.3" y="39.2">PC14-OSC32_IN</text>
<text x="122.3" y="36.5">PC15-OSC32_OUT</text>
<text x="150" y="41.9">PB13</text>
<text x="150" y="39.2">PB14</text>
<text x="150" y="36.5">PB15</text>
<text x="160" y="40.7">26</text>
<text x="160" y="38">27</text>
<text x="266.9" y="38">6</text>
<text x="150" y="47.2">PB11</text>
<text x="150" y="44.6">PB12</text>
<text x="160" y="46.1">22</text>
<text x="160" y="43.4">25</text>
<text x="114.9" y="51.5">44</text>
<text x="122.3" y="52.6">BOOT0</text>
<text x="150" y="49.9">PB10</text>
<text x="151.3" y="52.6">PB9</text>
<text x="160" y="51.5">46</text>
<text x="160" y="48.7">21</text>
<text x="116.1" y="54.1">7</text>
<text x="122.3" y="55.3">NRST</text>
<text x="151.3" y="58">PB7</text>
<text x="151.3" y="55.3">PB8</text>
<text x="160" y="59.5">42</text>
<text x="160" y="56.8">43</text>
<text x="160" y="54.1">45</text>
<text x="266.9" y="54.1">1</text>
<text x="266.9" y="56.8">2</text>
<text x="266.9" y="59.5">3</text>
<text x="116.1" y="64.9">5</text>
<text x="151.3" y="63.4">PB5</text>
<text x="151.3" y="60.7">PB6</text>
<text x="160" y="64.9">40</text>
<text x="160" y="62.2">41</text>
<text x="266.9" y="62.2">4</text>
<text x="266.9" y="64.9">5</text>
<text x="116.1" y="67.6">6</text>
<text x="122.3" y="66.1">OSC_IN</text>
<text x="122.3" y="68.8">OSC_OUT</text>
<text x="151.3" y="71.5">PB2</text>
<text x="151.3" y="68.8">PB3</text>
<text x="151.3" y="66.1">PB4</text>
<text x="160" y="70.3">20</text>
<text x="160" y="67.6">39</text>
<text x="266.9" y="67.6">6</text>
<text x="151.3" y="74.2">PB1</text>
<text x="151.3" y="76.9">PB0</text>
<text x="160" y="73">19</text>
<text x="160" y="75.7">18</text>
<text x="150" y="82.2">PA15</text>
<text x="160" y="81.1">38</text>
<text x="160" y="83.8">37</text>
<text x="150" y="87.6">PA13</text>
<text x="150" y="84.9">PA14</text>
<text x="160" y="89.1">33</text>
<text x="160" y="86.4">34</text>
<text x="116.1" y="94.5">1</text>
<text x="122.3" y="95.7">VBAT</text>
<text x="150" y="93">PA11</text>
<text x="150" y="90.3">PA12</text>
<text x="150" y="95.7">PA10</text>
<text x="160" y="91.8">32</text>
<text x="160" y="94.5">31</text>
<text x="235.2" y="93.2" transform="rotate(-90 235.2 93.2)">1</text>
<text x="237.9" y="93.2" transform="rotate(-90 237.9 93.2)">2</text>
<text x="240.6" y="93.2" transform="rotate(-90 240.6 93.2)">3</text>
<text x="243.3" y="93.2" transform="rotate(-90 243.3 93.2)">4</text>
<text x="116.1" y="99.9">9</text>
<text x="122.3" y="101.1">VDDA</text>
<text x="151.2" y="101.1">PA8</text>
<text x="151.2" y="98.4">PA9</text>
<text x="160" y="99.9">29</text>
<text x="160" y="97.2">30</text>
<text x="114.9" y="108">24</text>
<text x="116.1" y="102.6">8</text>
<text x="122.3" y="103.8">GNDA</text>
<text x="151.2" y="106.5">PA6</text>
<text x="151.2" y="103.8">PA7</text>
<text x="160" y="108">15</text>
<text x="160" y="105.3">16</text>
<text x="160" y="102.6">17</text>
<text x="114.9" y="113.4">36</text>
<text x="114.9" y="110.7">23</text>
<text x="122.3" y="109.2">VDD</text>
<text x="122.3" y="111.8">GND</text>
<text x="151.2" y="111.8">PA4</text>
<text x="151.2" y="109.2">PA5</text>
<text x="160" y="113.4">13</text>
<text x="160" y="110.7">14</text>
<text x="114.9" y="116.1">35</text>
<text x="114.9" y="118.7">48</text>
<text x="122.3" y="117.2">GND</text>
<text x="122.3" y="114.6">VDD</text>
<text x="122.3" y="119.9">VDD</text>
<text x="151.2" y="119.9">PA1</text>
<text x="151.2" y="117.2">PA2</text>
<text x="151.2" y="114.5">PA3</text>
<text x="160" y="118.7">11</text>
<text x="160" y="116.1">12</text>
<text x="114.9" y="121.4">47</text>
<text x="122.3" y="122.6">GND</text>
<text x="144.3" y="122.6">PA0-WKUP</text>
<text x="160" y="121.4">10</text>
<text x="256.1" y="134.9">1</text>
<text x="256.1" y="137.6">2</text>
<text x="237.3" y="153.7">4</text>
<text x="254.2" y="153.7">1</text>
<text x="237.3" y="161.8">3</text>
<text x="254.2" y="161.8">2</text>
</g>
<text font-size="2.3" fill="#800000" x="121.2" y="197.2">Contact: hsd@fh-hagenberg.at, http://hsd.fh-hagenberg.at</text>
<g font-size="1.9" fill="#808080">
<text x="31" y="22.2">STL_OSC32_IN</text>
<text x="31" y="19.5">STL_TAMPER_DET</text>
<text x="211.4" y="24.9">STL_SWCLK</text>
<text x="246.4" y="27.6">DBG0_SWCLK</text>
<text x="249.1" y="24.9">DBG0_VDDTARGET</text>
<text x="211.4" y="30.3">STL_SWDIO</text>
<text x="211.4" y="35.7">STL_NRST</text>
<text x="246.4" y="35.7">DBG0_NRST</text>
<text x="246.4" y="33">DBG0_SWDIO</text>
<text x="92.9" y="38.4">STL_OSC32_IN</text>
<text x="92.9" y="41.1">STL_TAMPER_DET</text>
<text x="165.6" y="38.4">STL_T_SWDIO</text>
<text x="165.6" y="41.1">STL_T_SWCLK</text>
<text x="92.9" y="54.5">STL_NRST</text>
<text x="208.7" y="59.9">STL_T_SWDIO</text>
<text x="208.7" y="54.5">STL_T_SWCLK</text>
<text x="246.4" y="54.5">DBG1_VDDTARGET</text>
<text x="246.4" y="57.2">DBG1_SWCLK</text>
<text x="92.9" y="65.3">STL_OSC_IN</text>
<text x="208.7" y="65.3">STL_T_NRST</text>
<text x="246.4" y="62.6">DBG1_SWDIO</text>
<text x="246.4" y="65.3">DBG1_NRST</text>
<text x="25.6" y="70.7">STL_NRST</text>
<text x="92.9" y="68">STL_OSC_OUT</text>
<text x="208.7" y="70.7">STL_T_SWO</text>
<text x="246.4" y="68">DBG1_SWO</text>
<text x="165.6" y="76.1">STL_T_NRST</text>
<text x="165.6" y="84.1">STL_SWCLK</text>
<text x="165.6" y="86.8">STL_SWDIO</text>
<text x="165.6" y="89.5">STL_USB_D_P</text>
<text x="92.9" y="94.9">STL_VBAT</text>
<text x="165.6" y="94.9">STL_T_SWO</text>
<text x="165.6" y="92.2">STL_USB_D_N</text>
<text x="63.3" y="100.3">STL_OSC_IN</text>
<text x="92.9" y="100.3">STL_VDDA</text>
<text x="165.6" y="97.6">STL_LED</text>
<text x="216.7" y="100.3">STL_T_SWDIO</text>
<text x="253.1" y="100.9">MCU_SWDIO/2.6A</text>
<text x="63.3" y="105.7">STL_OSC_OUT</text>
<text x="216.7" y="103">STL_T_SWCLK</text>
<text x="253.1" y="103.7">MCU_SWCLK/2.6A</text>
<text x="165.6" y="108.4">STL_T_SWCLK</text>
<text x="165.6" y="113.7">STL_RX</text>
<text x="216.7" y="108.4">STL_T_NRST</text>
<text x="253.1" y="109">MCU_RESET/11.3A</text>
<text x="165.6" y="116.4">STL_TX</text>
<text x="253.1" y="119.8">STL_USB_D_P/5.1B</text>
<text x="165.6" y="121.8">STL_AIN</text>
<text x="253.1" y="122.5">STL_USB_D_N/5.1B</text>
<text x="66" y="127.2">STL_VBAT</text>
<text x="246.4" y="138">STL_TX</text>
<text x="246.4" y="135.3">STL_RX</text>
<text x="66" y="154.1">STL_VDDA</text>
<text x="133.3" y="154.1">STL_AIN</text>
<text x="181.8" y="154.1">DBG1_VDDTARGET</text>
<text x="208.7" y="154.1">STL_LED</text>
</g>
<g font-size="1.5" fill="#800000">
<text x="17.5" y="179.4">TITLE</text>
<text x="78.1" y="179.4">DWG.</text>
<text x="121.2" y="179.4">CONTENT</text>
<text x="17.5" y="184.8">DEPT.</text>
<text x="78.1" y="184.8">DATE</text>
<text x="17.5" y="190.2">CO.</text>
<text x="78.1" y="190.2">NAME</text>
<text x="78.1" y="195.6">SHEET</text>
<text x="94.3" y="195.6">REV.</text>
<text x="107.7" y="195.6">SIZE</text>
<text x="197.9" y="197.7">REV.</text>
<text x="204.6" y="197.7">NAME</text>
<text x="215.4" y="197.7">DATE</text>
<text x="226.2" y="197.7">DESCRIPTION OF REVISION</text>
</g>
<g font-size="1.5" fill="#808080">
<text x="197.9" y="195">1.0</text>
<text x="204.6" y="195">Name</text>
<text x="215.4" y="195">Date</text>
<text x="226.2" y="195">Initial Version</text>
</g>
</svg>
